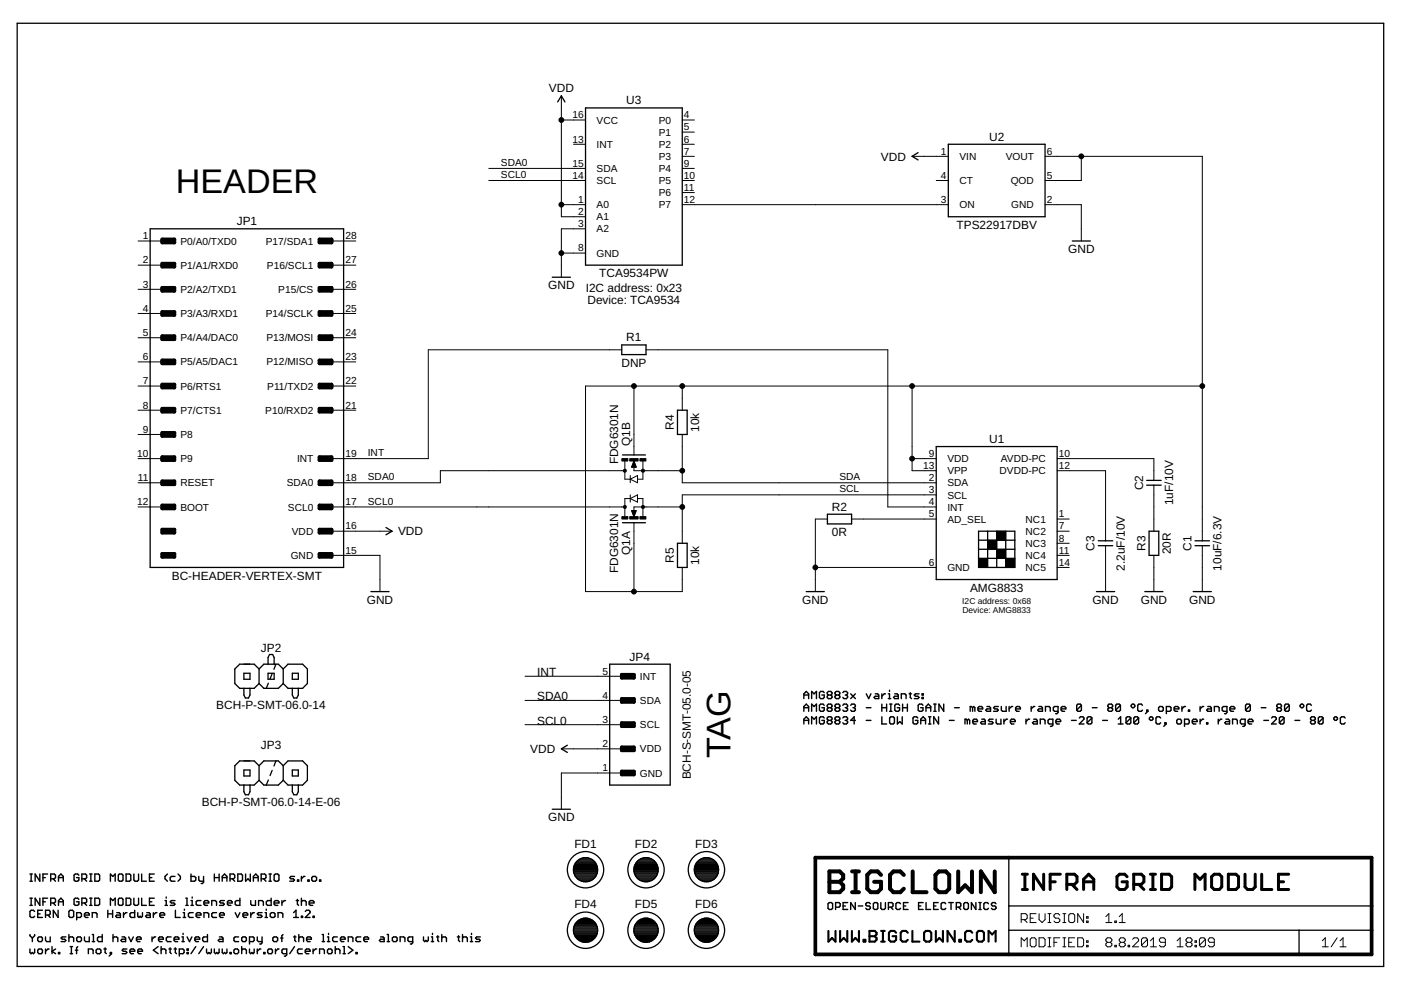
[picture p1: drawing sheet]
<svg xmlns="http://www.w3.org/2000/svg" width="297mm" height="210mm" viewBox="0 0 297 210" stroke-linecap="round" stroke-linejoin="round" font-family="sans-serif">
<g fill="none" stroke="#000" stroke-width=".21">
<path d="M103.6 38.3h20.5M103.6 35.7h20.5M119 20.3v25.7h5.1M119 25.4h5.1M121.6 30.6h2.5M144.7 25.4h2.5M144.7 33.1h2.5M144.7 38.3h2.5M144.7 35.7h2.5M144.7 28h2.5M144.7 30.6h2.5M193.4 33.1h7.7"/>
<path d="M198.5 38.3h2.6M221.6 33.1h33.3v81.6M229.3 33.1v5.2h-7.7M29.3 51.1h5.1M29.3 56.2h5.1M70.3 51.1h5.1M70.3 56.2h5.1M119 53.7h5.1M119 43.4h5.1M124.1 48.5h-5.1v10.3M144.7 43.4h56.4M144.7 40.8h2.5"/>
<path d="M221.6 43.4h7.7v7.7M29.3 61.3h5.1M29.3 66.5h5.1M29.3 71.6h5.1M29.3 76.7h5.1M70.3 61.3h5.1M70.3 66.5h5.1M70.3 71.6h5.1M70.3 76.7h5.1M131.8 74.2h-41v23h-20.5M137 74.2h51.2v33.3h10.3M29.3 97.2h5.1"/>
<path d="M29.3 81.9h5.1M29.3 87h5.1M29.3 92.1h5.1M70.3 81.9h5.1M70.3 87h5.1M132.5 99.8h-39.1v2.6h-23.1M132.5 97.8v3.8h1.1M134.4 97.7v2.1h10.3M134.4 81.9v14.6M134.4 97.7l.5 1.3h-1zM134.4 97.7l-.1 1.3M134.4 97.7l-.3 1.3"/>
<path d="M134.4 97.7l-.4 1.3M134.4 97.7l.1 1.3M134.4 97.7l.3 1.3M134.4 97.7l.4 1.3M136.3 97.7v3.9h-1.1M144.7 81.9v5.1M144.7 92.1v10.3h53.8M193.4 97.2h5.1M193.4 81.9v17.9h5.1M224.1 99.8h10.3v14.9M224.1 97.2h20.5v4.7M254.9 81.9h-130.8v43.5h20.6v-5.1"/>
<path d="M29.3 107.5h5.1M29.3 102.4h5.1M70.3 117.8h10.3v7.6M70.3 112.6h12.8M70.3 107.5h62.2M133.6 105.7h-1.1v3.8M133.6 105.7l1.6-.8v1.6zM133.6 101.6l1.6-.8v1.6zM133.6 100.8v1.6M133.6 104.9v1.6M133.9 108.3h1l-.5 1.2zM134 108.3l.4 1.2"/>
<path d="M134.1 108.3l.3 1.2M134.3 108.3l.1 1.2M134.4 110.8v14.6M134.5 108.3l-.1 1.2M134.7 108.3l-.3 1.2M134.8 108.3l-.4 1.2M135.2 105.7h1.1v3.8M144.7 107.5h-10.3v2M175.4 110h-2.5v15.4M180.6 110h17.9M198.5 104.9h-53.8v10.3M224.1 117.8h2.6"/>
<path d="M224.1 112.6h2.6M224.1 110h2.6M224.1 115.2h2.6M234.4 115.7v9.7M244.6 102.9v9.7M244.6 117.8v7.6M254.9 115.7v9.7M172.9 120.3h25.6M224.1 120.3h2.6M111.3 143.4h20.5M111.3 153.6h20.5M111.3 148.5h20.5"/>
<path d="M119 158.8h12.8M131.8 163.9h-12.8v7.7M216.5 195h1l.3-.3v-.7l-.3-.3h-1v1.9M217.1 195l.7 .6M218.4 194.7h.7M218.7 198.8h.7l.3 .4v1.2l-.3 .3h-.7l-.3-.3v-1.2zM219.7 193.7h-1.3v1.9h1.3M220.3 193.7v1.3l.6 .6 .7-.6v-1.3M220.3 198.8h1l.3 .4v1.2l-.3 .3h-1zM222.2 193.7h.6M222.2 195.6h.6M222.2 198.8h.6"/>
<path d="M222.5 193.7v1.9M222.5 198.8v1.9M223.5 199.8h.6M224.7 194l-.3-.3h-.6l-.3 .3v.4l.3 .3h.6l.3 .3v.3l-.3 .3h-.6l-.3-.3M224.7 198.8h-1.2v1.9M225.3 193.7h.7M225.3 195.6h.7M225.3 198.8h.7M225.7 193.7v1.9M225.7 198.8v1.9M226.6 199.8h.6M226.9 193.7h.6l.4 .3v1.3l-.4 .3h-.6l-.3-.3v-1.3z"/>
<path d="M227.9 198.8h-1.3v1.9h1.3M228.5 198.8h.9l.3 .4v1.2l-.3 .3h-.9zM229.7 193.7v1.9l-1.2-1.9v1.9M230.4 195.3h.3v.3h-.3zM230.4 194.4h.3v.3h-.3zM230.4 199.5h.3v.3h-.3zM234.5 195.6h1.2M234.5 194.4l.6-.7v1.9M234.8 199.8l-.3-.3v-.3l.3-.4h.6l.3 .4v.3l-.3 .3M234.8 199.8l-.3 .3v.3l.3 .3h.6l.3-.3v-.3l-.3-.3M234.8 199.8h.6M236.4 195.3h.3v.3h-.3z"/>
<path d="M237.3 195.6h1.3M237.3 194.4l.6-.7v1.9M237.6 199.8l-.3-.3v-.3l.3-.4h.7l.3 .4v.3l-.3 .3M237.6 199.8l-.3 .3v.3l.3 .3h.7l.3-.3v-.3l-.3-.3M237.6 199.8h.7M240.1 199.2l.4-.4h.6l.3 .4v.3l-1.3 1.2h1.3M243.3 199.2l-.3-.4h-.7l-.3 .4v1.2M243.3 199.2v1.2l-.3 .3h-.7l-.3-.3M243.3 199.2l-1.3 1.2M243.9 199.5l.6-.7v1.9M247.1 199.8h-1l-.3-.3v-.3l.3-.4h.7l.3 .4v1.2l-.3 .3h-.7l-.3-.3M249.6 199.5l.6-.7v1.9"/>
<path d="M251.8 199.8l-.3-.3v-.3l.3-.4h.6l.3 .4v.3l-.3 .3M251.8 199.8l-.3 .3v.3l.3 .3h.6l.3-.3v-.3l-.3-.3M251.8 199.8h.6M253.4 199.5h.3v.3h-.3zM255.6 199.2l-.4-.4h-.6l-.3 .4v1.2M255.6 199.2v1.2l-.4 .3h-.6l-.3-.3M255.6 199.2l-1.3 1.2M257.5 199.8h-1l-.3-.3v-.3l.3-.4h.6l.4 .4v1.2l-.4 .3h-.6l-.3-.3M280.4 199.5l.6-.7v1.9M283.5 198.8l-1.3 1.9M284.1 199.5l.7-.7v1.9M216.5 200.7v-1.9l.6 .7 .7-.7v1.9"/>
<path d="M222.2 200.7h.6M225.3 200.7h.7M230.4 200.4h.3v.3h-.3zM236.4 200.4h.3v.3h-.3zM239.2 200.4h.3v.3h-.3zM243.9 200.7h1.3M249.6 200.7h1.2M253.4 200.4h.3v.3h-.3zM280.4 200.7h1.2M284.1 200.7h1.3"/>
</g>
<g fill="#000" stroke="#000" stroke-width=".21">
<path d="M136.1 99.6h.5v.4h-.5z" fill-rule="evenodd"/>
<path d="M136.1 107.3h.5v.4h-.5z" fill-rule="evenodd"/>
<circle cx="119" cy="25.4" r=".51"/>
<circle cx="229.3" cy="33.1" r=".51"/>
<circle cx="119" cy="53.7" r=".51"/>
<circle cx="119" cy="43.4" r=".51"/>
<circle cx="132.5" cy="99.8" r=".33"/>
<circle cx="134.4" cy="81.9" r=".51"/>
<circle cx="144.7" cy="99.8" r=".51"/>
<circle cx="144.7" cy="81.9" r=".51"/>
<circle cx="193.4" cy="97.2" r=".51"/>
<circle cx="193.4" cy="81.9" r=".51"/>
<circle cx="254.9" cy="81.9" r=".51"/>
<circle cx="132.5" cy="107.5" r=".33"/>
<circle cx="144.7" cy="107.5" r=".51"/>
<circle cx="134.4" cy="125.4" r=".51"/>
<circle cx="172.9" cy="120.3" r=".51"/>
</g>
<g fill="none" stroke="#000" stroke-width=".28">
<path d="M3.6 4.9h289.8v200h-289.8zM118.2 21.6l.8-1.3 .8 1.3M124.1 22.9h20.6v33.3h-20.6zM194.6 32.4l-1.2 .7 1.2 .8M201.1 30.6h20.5v15.4h-20.5zM31.8 48.5h41.1v71.8h-41.1zM117.1 58.8h3.8M227.4 51.1h3.8M131.8 73.1h5.2v2.1h-5.2zM132 96.5h4.8M143.6 87h2.1v5.1h-2.1zM198.5 94.7h25.6v28.2h-25.6z"/>
<path d="M81.8 111.8l1.3 .8-1.3 .8M132 110.8h4.8M143.6 115.2h2.1v5.1h-2.1zM175.4 109h5.2v2.1h-5.2zM207.5 112.6h7.7v7.7h-7.7zM207.5 114.5h7.7M207.5 116.5h7.7M207.5 118.4h7.7M209.4 112.6v7.7M211.3 112.6v7.7M213.2 112.6v7.7M232.9 115.7h3"/>
<path d="M232.9 114.7h3M243.1 102.9h3.1M243.1 101.9h3.1M243.6 112.6h2.1v5.2h-2.1zM253.4 115.7h3M253.4 114.7h3M78.6 125.4h3.9M170.9 125.4h3.9M232.5 125.4h3.8M242.7 125.4h3.9M253 125.4h3.8M51.7 142.7h1.3v1.3h-1.3z"/>
<path d="M51.7 145.9v1.5l.3 .6h.7l.3-.6v-1.5M54.9 141.8l-1-1h-3.1l-1 1v3.1l1 1h3.1l1-1M54.9 141.8l1-1h3.1l1 1M54.9 144.9l1 1h3.1l1-1M54.9 141.8v3.1M56.8 140.8v-1.4l.3-.6h.7l.3 .6v1.4M56.8 142.7h1.3v1.3h-1.3zM56.9 144.9l-.4 1M57.7 142.8l-.4 1.1M58.5 140.8l-.4 1.1M60 141.8l1.1-1h3.1l1 1v3.1l-1 1h-3.1l-1.1-1M60 141.8v3.1"/>
<path d="M62 142.7h1.2v1.3h-1.2zM62 145.9v1.5l.3 .6h.6l.3-.6v-1.5M120.3 158l-1.3 .8 1.3 .7M129.3 140.8h12.8v25.7h-12.8zM51.7 163.3h1.3v1.2h-1.3zM51.7 166.5v1.4l.3 .6h.7l.3-.6v-1.4M54.9 162.3v3.1M54.9 162.3l-1-1h-3.1l-1 1v3.1l1 1.1h3.1l1-1.1M54.9 162.3l1-1h3.1l1 1M54.9 165.4l1 1.1h3.1l1-1.1M56.9 165.4l-.4 1.1M57.7 163.3l-.4 1.1"/>
<path d="M58.5 161.3l-.4 1.1M60 162.3v3.1M60 162.3l1.1-1h3.1l1 1v3.1l-1 1.1h-3.1l-1.1-1.1M62 166.5v1.4l.3 .6h.6l.3-.6v-1.4M62 163.3h1.2v1.2h-1.2zM117.1 171.6h3.8M121.6 197.2h5.1M121.6 184.4a2.55 2.55 0 0 0 3.3 2.5M121.6 184.4h5.1M121.6 197.4h5.1M121.6 197h5.1M121.6 184.6h5.1"/>
<path d="M121.6 184.1h5.1M121.6 197.6h5.1M121.6 196.7h5.1M121.6 184.8h5.1M121.6 183.9h5.1M121.7 197.9h4.9M121.7 185.1h4.9M121.7 196.5l-.1 1.1 .2 .7M121.7 196.5h4.9M121.7 183.7h4.9M121.7 198.1h4.9M121.8 185.3h4.8"/>
<path d="M121.8 183.5h4.7M121.8 196.3h4.7M121.8 198.3a2.56 2.56 0 0 0 2.3 1.5 2.56 2.56 0 0 0 2.4-1.5M121.8 198.3h4.7M121.8 185.5h4.6M121.9 196.1h4.5M121.9 183.3h4.5M121.9 198.5h4.4M122 185.7h4.3M122 195.8a2.58 2.58 0 0 1 4.3 0M122 195.8l-.3 .7M122 195.8h4.3"/>
<path d="M122 183a2.56 2.56 0 0 1 4.3 0M122 183l-.4 1.4M122 183h4.3M122.1 198.8h4.1M122.1 185.9h4.1M122.2 195.6h3.9M122.2 182.8h4M122.3 199h3.7M122.3 186.2h3.7M122.3 182.6h3.6M122.4 195.4h3.5M122.5 199.2h3.3"/>
<path d="M122.6 186.4h3.2M122.6 182.4h3.1M122.6 195.2h3.1M122.9 199.4h2.5M122.9 186.6h2.5M123 182.1h2.3M123 194.9h2.3M123.3 199.7h1.6M123.4 186.9h1.5M123.6 181.9h1.1M123.7 194.7h.9M126.3 195.8l.3 .7"/>
<path d="M126.3 183l.4 1.4M126.6 196.5l.1 1.1-.2 .7M126.7 184.4a2.51 2.51 0 0 1-1.8 2.5M134.4 197.4h5.1M134.4 197.2h5.1M134.4 197h5.1M134.4 184.6h5.1M134.4 184.4h5.1M134.4 184.1h5.1M134.4 184.4a2.53 2.53 0 0 0 3.3 2.5M134.4 197.6h5.1M134.4 184.8h5.1"/>
<path d="M134.5 196.7h5M134.5 183.9h5M134.5 197.9h4.9M134.5 196.5h4.9M134.5 196.5l-.1 1.1 .2 .7M134.5 185.1h4.9M134.5 183.7h4.9M134.6 198.1h4.8M134.6 185.3h4.8M134.6 196.3h4.7M134.6 183.5h4.7M134.6 198.3h4.7"/>
<path d="M134.6 198.3a2.56 2.56 0 0 0 2.4 1.5 2.56 2.56 0 0 0 2.3-1.5M134.6 185.5h4.7M134.7 196.1h4.5M134.7 183.3h4.6M134.8 198.5h4.4M134.8 185.7h4.3M134.8 183h4.3M134.8 183a2.56 2.56 0 0 1 4.3 0M134.8 195.8h4.3M134.8 195.8a2.58 2.58 0 0 1 4.3 0M134.8 195.8l-.3 .7M134.8 183l-.3 .7-.1 .7"/>
<path d="M134.9 198.8h4.1M134.9 185.9h4.1M135 182.8h4M135 195.6h4M135.1 199h3.7M135.1 186.2h3.7M135.2 182.6h3.6M135.2 195.4h3.5M135.3 199.2h3.3M135.4 186.4h3.2M135.4 182.4h3.1M135.4 195.2h3.1"/>
<path d="M135.7 199.4h2.6M135.7 186.6h2.5M135.8 182.1h2.3M135.8 194.9h2.3M136.2 199.7h1.6M136.2 186.9h1.5M136.4 181.9h1.1M136.5 194.7h1M139.1 195.8l.3 .7M139.1 183l.4 1.4M139.4 196.5l.1 1.1-.2 .7M139.5 184.4a2.51 2.51 0 0 1-1.8 2.5"/>
<path d="M147.2 197.2h5.1M147.2 184.4h5.1M147.2 184.4a2.51 2.51 0 0 0 1.9 2.5M147.2 197.4h5.1M147.2 197h5.1M147.2 184.6h5.1M147.2 184.1h5.1M147.3 197.6h5M147.3 184.8h5M147.3 196.7h5M147.3 183.9h5M147.3 197.9h5"/>
<path d="M147.3 185.1h5M147.3 196.5h5M147.3 196.5l-.1 1.1 .2 .7M147.3 183.7h5M147.4 198.1h4.8M147.4 185.3h4.8M147.4 196.3h4.8M147.4 183.5h4.8M147.4 198.3a2.57 2.57 0 0 0 2.4 1.5 2.57 2.57 0 0 0 2.3-1.5M147.5 198.3h4.6M147.5 185.5h4.6M147.5 183.3h4.6"/>
<path d="M147.5 196.1h4.6M147.6 198.5h4.4M147.6 185.7h4.4M147.6 195.8h4.3M147.6 183a2.57 2.57 0 0 1 2.9-1.1 2.57 2.57 0 0 1 1.9 2.5M147.6 195.8a2.58 2.58 0 0 1 4.3 0M147.6 195.8l-.3 .7M147.6 183h4.4M147.6 183l-.4 1.4M147.7 198.8h4.1M147.7 185.9h4.1M147.8 195.6h4"/>
<path d="M147.8 182.8h4M147.9 199h3.7M147.9 186.2h3.7M148 195.4h3.6M148 182.6h3.6M148.2 199.2h3.2M148.2 186.4h3.2M148.3 182.4h3M148.3 195.2h3M148.5 199.4h2.6M148.5 186.6h2.5M148.6 182.1h2.4"/>
<path d="M148.6 194.9h2.3M149 199.7h1.6M149 186.9h1.5M149.1 186.9h1.4M149.2 181.9h1.1M149.3 194.7h1M151.9 195.8l.4 .7M152.3 196.5l.1 .7-.3 1.1M152.4 184.4a2.59 2.59 0 0 1-1.9 2.5M213.9 181.8v20.6M213.9 192.1h76.9M213.9 197.2h76.9"/>
<path d="M275.4 197.2v5.2"/>
<circle cx="124.1" cy="197.2" r="3.9"/>
<circle cx="124.1" cy="184.4" r="3.9"/>
<circle cx="137" cy="184.4" r="3.9"/>
<circle cx="137" cy="197.2" r="3.9"/>
<circle cx="149.8" cy="184.4" r="3.9"/>
<circle cx="149.8" cy="197.2" r="3.9"/>
</g>
<g fill="none" stroke="#000" stroke-width=".78">
<path d="M34.4 55.9h2.6v.6h-2.6zM34.4 50.8h2.6v.6h-2.6zM67.7 55.9h2.6v.6h-2.6zM67.7 50.8h2.6v.6h-2.6zM34.4 61h2.6v.7h-2.6zM34.4 66.1h2.6v.7h-2.6zM34.4 71.3h2.6v.6h-2.6zM34.4 76.4h2.6v.6h-2.6zM67.7 61h2.6v.7h-2.6zM67.7 66.1h2.6v.7h-2.6zM67.7 71.3h2.6v.6h-2.6zM67.7 76.4h2.6v.6h-2.6z"/>
<path d="M34.4 81.5h2.6v.7h-2.6zM34.4 86.7h2.6v.6h-2.6zM34.4 91.8h2.6v.6h-2.6zM34.4 96.9h2.6v.7h-2.6zM67.7 81.5h2.6v.7h-2.6zM67.7 86.7h2.6v.6h-2.6zM67.7 96.9h2.6v.7h-2.6zM34.4 102h2.6v.7h-2.6zM34.4 107.2h2.6v.6h-2.6zM34.4 112.3h2.6v.6h-2.6zM34.4 117.4h2.6v.7h-2.6zM67.7 102h2.6v.7h-2.6z"/>
<path d="M67.7 107.2h2.6v.6h-2.6zM67.7 112.3h2.6v.6h-2.6zM67.7 117.4h2.6v.7h-2.6zM131.8 143.1h2.6v.6h-2.6zM131.8 148.2h2.6v.6h-2.6zM131.8 153.3h2.6v.7h-2.6zM131.8 158.5h2.6v.6h-2.6zM131.8 163.6h2.6v.6h-2.6zM172.9 181.8h117.9v20.6h-117.9z"/>
</g>
<path d="M175.9 184.8h2.1l.8 .7v.7l-.8 .8 .8 .7v.7l-.8 .8h-2.1zM175.9 187h2.1M180.7 184.8h1.4M180.7 189.2h1.4M181.4 184.8v4.4M186.8 185.5l-.7-.7h-1.5l-.7 .7v2.9l.7 .8h1.5l.7-.8v-1.4h-1.5M191.6 185.5l-.7-.7h-1.5l-.7 .7v2.9l.7 .8h1.5l.7-.8M193.5 184.8v4.4h2.9M198.3 185.5l.8-.7h1.4l.8 .7v2.9l-.8 .8h-1.4l-.8-.8zM203.2 184.8v4.4l1.4-1.5 1.5 1.5v-4.4M210.9 184.8v4.4l-2.9-4.4v4.4" fill="none" stroke="#000" stroke-width=".85"/>
<g fill="none" stroke="#000" stroke-width=".3">
<path d="M170.4 148.1v-1l.5-.5 .5 .5v1M170.4 150.8v-1l.5-.5 .5 .5v1M170.4 153.5v-1l.5-.5 .5 .5v1M170.4 147.4h1M170.4 150.1h1M170.4 152.7h1M172.1 148.1v-1.5l.5 .5 .5-.5v1.5M172.1 150.8v-1.5l.5 .5 .5-.5v1.5M172.1 153.5v-1.5l.5 .5 .5-.5v1.5M174.8 146.9l-.3-.3h-.5l-.3 .3v1l.3 .2h.5l.3-.2v-.5h-.6M174.8 149.5l-.3-.2h-.5l-.3 .2v1.1l.3 .2h.5l.3-.2v-.5h-.6M174.8 152.2l-.3-.2h-.5l-.3 .2v1l.3 .3h.5l.3-.3v-.5h-.6"/>
<path d="M175.6 147.4h.5M175.6 147.4l-.2-.3v-.2l.2-.3h.5l.3 .3v.2l-.3 .3M175.6 147.4l-.2 .2v.3l.2 .2h.5l.3-.2v-.3l-.3-.2M175.6 150.1l-.2-.3v-.3l.2-.2h.5l.3 .2v.3l-.3 .3M175.6 150.1l-.2 .2v.3l.2 .2h.5l.3-.2v-.3l-.3-.2M175.6 152.7l-.2-.2v-.3l.2-.2h.5l.3 .2v.3l-.3 .2M175.6 152.7l-.2 .3v.2l.2 .3h.5l.3-.3v-.2l-.3-.3M175.6 150.1h.5M175.6 152.7h.5M177.3 147.4h.5M177.3 147.4l-.3-.3v-.2l.3-.3h.5l.3 .3v.2l-.3 .3M177.3 147.4l-.3 .2v.3l.3 .2h.5l.3-.2v-.3l-.3-.2"/>
<path d="M177.3 150.1l-.3-.3v-.3l.3-.2h.5l.3 .2v.3l-.3 .3M177.3 150.1l-.3 .2v.3l.3 .2h.5l.3-.2v-.3l-.3-.2M177.3 152.7l-.3-.2v-.3l.3-.2h.5l.3 .2v.3l-.3 .2M177.3 152.7l-.3 .3v.2l.3 .3h.5l.3-.3v-.2l-.3-.3M177.3 150.1h.5M177.3 152.7h.5M178.7 146.9l.2-.3h.6l.2 .3v.2l-.2 .3M178.7 149.5l.2-.2h.6l.2 .2v.3l-.2 .3M178.7 152.2l.2-.2h.6l.2 .2v.3l-.2 .2M179.2 147.4h.3M179.2 150.1h.3M179.2 152.7h.3"/>
<path d="M179.5 147.4l.2 .2v.3l-.2 .2h-.6l-.2-.2M179.5 150.1l.2 .2v.3l-.2 .2h-.6l-.2-.2M179.5 152.7l.2 .3v.2l-.2 .3h-.6l-.2-.3M180.4 147.1l1 1M180.4 149.5l.2-.2h.5l.3 .2v.3l-.3 .3M180.8 150.1h.3M181.1 150.1l.3 .2v.3l-.3 .2h-.5l-.2-.2M181.4 147.1l-1 1M181.4 152.7h-1l.7-.7v1.5M183.7 147.1l.5 1 .5-1M183.7 150.1h1M183.7 152.7h1"/>
<path d="M185.6 147.1h.5l.2 .3v.7h-.7l-.3-.2 .3-.3h.7M187 147.1v1M187 149.3v1.5M187 152v1.5h1M187 150.1h1M187.7 147.1h-.2l-.5 .5M188 149.3v1.5M188.3 148.1h.5M188.3 147.1h.3v1M188.6 146.3v.3M188.6 152.2l.3-.2h.5l.2 .2v1l-.2 .3h-.5l-.3-.3zM188.6 149.3h.5"/>
<path d="M188.6 150.8h.5M188.9 149.3v1.5M189.7 147.1h.5l.3 .3v.7h-.8l-.3-.2 .3-.3h.8M190.3 152v1.5l.5-.5 .5 .5v-1.5M190.7 149.5l-.2-.2h-.5l-.3 .2v1.1l.3 .2h.5l.2-.2v-.5h-.5M191.1 148.1v-1h.8l.2 .3v.7M191.4 150.1h1M191.4 149.3v1.5M192.4 149.3v1.5M192.7 147.1h.6M193 146.9v1l.3 .2M194.6 152.2l-.3-.2h-.5l-.2 .2v1l.2 .3h.5l.3-.3v-.5h-.5"/>
<path d="M194.9 147.1h-.8l-.3 .3 .3 .2h.5l.3 .3-.3 .2h-.8M195.2 152.7h1M195.2 153.5v-1l.5-.5 .5 .5v1M195.5 147.1h.2v.3h-.2zM195.5 147.9h.2v.2h-.2zM195.7 149.5l-.3-.2h-.5l-.2 .2v1.1l.2 .2h.5l.3-.2v-.5h-.5M196.3 150.8v-1l.5-.5 .5 .5v1M196.3 150.1h1M196.9 152h.5M196.9 153.5h.5M197.1 152v1.5M198 149.3h.5"/>
<path d="M198 150.8h.5M198.2 149.3v1.5M199 152v1.5l-1-1.5v1.5M200.1 149.3v1.5l-1-1.5v1.5M201.3 152.7h1M202.4 150.1h1M205.1 152.7l-.2-.2h-.3v1M205.1 152.7v.8M205.1 152.7l.2-.2 .3 .2v.8M206.2 150.1l-.2-.3h-.3v1M206.2 150.1v.7M206.2 150.1l.2-.3 .3 .3v.7"/>
<path d="M206.2 153h1v-.3l-.2-.2h-.5l-.3 .2v.5l.3 .3h.5M207.3 150.3h1l-.2-.5h-.5l-.3 .3v.5l.3 .2h.5M208.2 152.5h.5l.2 .2v.8h-.7l-.3-.3 .3-.2h.7M209.3 149.8h.5l.2 .3v.7h-.7l-.3-.2 .3-.3h.7M210.6 152.5h-.8l-.3 .2 .3 .3h.5l.3 .2-.3 .3h-.8M211.2 152.5v.7l.3 .3h.7v-1M211.7 149.8h-.8l-.2 .3 .2 .2h.5l.3 .3-.3 .2h-.7M212.3 149.8v.8l.3 .2h.7v-1M212.9 152.5v1M213.6 152.5h-.2l-.5 .5M214 149.8v1M214.2 153h1v-.3l-.2-.2h-.5l-.3 .2v.5l.3 .3h.5"/>
<path d="M214.7 149.8h-.2l-.5 .5M215.3 150.3h1v-.2l-.2-.3h-.5l-.3 .3v.5l.3 .2h.5M217.5 152.5v1M218.3 152.5h-.3l-.5 .5M218.6 149.8v1M219.2 152.5h.5l.2 .2v.8h-.7l-.3-.3 .3-.2h.7M219.4 149.8h-.3l-.5 .5M220.3 149.8h.5l.2 .3v.7h-.7l-.3-.2 .3-.3h.7M220.6 153.5v-1h.7l.3 .2v.8M221.7 150.8v-1h.7l.3 .3v.7M223.2 153.5h-.7l-.3-.3v-.5l.3-.2h.7v1.3l-.2 .2h-.3M223.9 153h1v-.3l-.3-.2h-.5l-.2 .2v.5l.2 .3h.5"/>
<path d="M224.3 150.8h-.7l-.3-.2v-.5l.3-.3h.7v1.3l-.2 .2h-.3M225 150.3h1v-.2l-.3-.3h-.5l-.2 .3v.5l.2 .2h.5M227.2 152.7h1M228.8 152.2l.3-.2h.5l.2 .2v.3l-1 1h1M229.3 149.5l-.3-.2h-.5l-.2 .2v1.1M229.3 149.5v1.1l-.3 .2h-.5l-.2-.2M229.3 149.5l-1 1.1M231.5 152.2l-.3-.2h-.5l-.2 .2v1M231.5 152.2v1l-.3 .3h-.5l-.2-.3M231.5 152.2l-1 1M231.6 150.1h1M233.8 152.7h1"/>
<path d="M235.1 150.1h.5M235.1 150.1l-.2-.3v-.3l.2-.2h.5l.3 .2v.3l-.3 .3M235.1 150.1l-.2 .2v.3l.2 .2h.5l.3-.2v-.3l-.3-.2M237.1 153.5h1M237.1 152.5l.5-.5v1.5M237.6 149.5l-.3-.2h-.5l-.3 .2v1.1M237.6 149.5v1.1l-.3 .2h-.5l-.3-.2M237.6 149.5l-1.1 1.1M239.8 152.2l-.3-.2h-.5l-.3 .2v1M239.8 152.2v1l-.3 .3h-.5l-.3-.3M239.8 152.2l-1.1 1M239.8 149.5l.3-.2h.2l.3 .2v.3l-.3 .3h-.2l-.3-.3z"/>
<path d="M241.4 152.2l-.2-.2h-.6l-.2 .2v1M241.4 152.2v1l-.2 .3h-.6l-.2-.3M241.4 152.2l-1 1M242.2 149.5l-.2-.2h-.5l-.3 .2v1.1l.3 .2h.5l.2-.2M243.1 150.6h.3v.2h-.3zM243.4 150.8l-.5 .5M243.7 152.2l.2-.2h.3l.3 .2v.3l-.3 .2h-.3l-.2-.2zM245.9 149.8h.5l.2 .3v.5l-.2 .2h-.5l-.3-.2v-.5zM246.1 152.2l-.3-.2h-.5l-.2 .2v1l.2 .3h.5l.3-.3M247 153.2h.2v.3h-.2zM247.2 153.5l-.5 .5M247.3 150.8h.7l.3-.2v-.5l-.3-.3h-.7v1.5"/>
<path d="M248.9 150.3h1v-.2l-.2-.3h-.5l-.3 .3v.5l.3 .2h.5M249.5 152.7l.2-.2h.5l.3 .2v.5l-.3 .3h-.5l-.2-.3zM250.6 149.8v1M251.1 153.5h.8l.2-.3v-.5l-.2-.2h-.8v1.5M251.4 149.8h-.3l-.5 .5M252 150.6h.2v.2h-.2zM252.8 153h1v-.3l-.2-.2h-.6l-.2 .2v.5l.2 .3h.6M254.4 149.8v1M254.4 152.5v1M255.2 149.8h-.2l-.6 .5M255.2 152.5h-.2l-.6 .5M255.8 153.2h.3v.3h-.3z"/>
<path d="M256.1 149.8h.5l.2 .3v.7h-.7l-.3-.2 .3-.3h.7M257.5 150.8v-1h.7l.3 .3v.7M258.3 152.5v1M259.1 152.5h-.3l-.5 .5M259.9 152.5h.5l.3 .2v.8h-.8l-.2-.3 .2-.2h.8M260.1 150.8h-.7l-.3-.2v-.5l.3-.3h.7v1.3l-.2 .2h-.3M260.8 150.3h1v-.2l-.3-.3h-.5l-.2 .3v.5l.2 .2h.5M261.3 153.5v-1h.8l.2 .2v.8M264 153.5h-.8l-.2-.3v-.5l.2-.2h.8v1.3l-.3 .2h-.2M264.6 153h1v-.3l-.2-.2h-.5l-.3 .2v.5l.3 .3h.5M265.1 149.5l-.3-.2h-.5l-.2 .2v1.1M265.1 149.5v1.1l-.3 .2h-.5l-.2-.2"/>
<path d="M265.1 149.5l-1 1.1M267.4 150.1h1M267.9 152.7h1M269.6 152.2l.3-.2h.4l.3 .2v.3l-1 1h1M271 150.1h.4M271 150.1l-.3-.3v-.3l.3-.2h.4l.3 .2v.3l-.3 .3M271 150.1l-.3 .2v.3l.3 .2h.4l.3-.2v-.3l-.3-.2M272.2 152.2l-.2-.2h-.5l-.2 .2v1M272.2 152.2v1l-.2 .3h-.5l-.2-.3M272.2 152.2l-.9 1M273.3 149.5l-.2-.2h-.5l-.2 .2v1.1M273.3 149.5v1.1l-.2 .2h-.5l-.2-.2"/>
<path d="M273.3 149.5l-.9 1.1M274.6 152.7h1M275.7 149.5l.2-.2h.3l.2 .2v.3l-.2 .3h-.3l-.2-.3zM278 149.5l-.2-.2h-.5l-.3 .2v1.1l.3 .2h.5l.2-.2M278.1 152.7l-.2 .3v.2l.2 .3h.5l.3-.3v-.2l-.3-.3M278.1 152.7h.5M278.1 152.7l-.2-.2v-.3l.2-.2h.5l.3 .2v.3l-.3 .2M280.5 152.2l-.2-.2h-.5l-.3 .2v1M280.5 152.2v1l-.2 .3h-.5l-.3-.3M280.5 152.2l-1 1M283.1 152h.2l.3 .2v.3l-.3 .2h-.2l-.3-.2v-.3zM285.2 152.2l-.3-.2h-.5l-.2 .2v1l.2 .3h.5l.3-.3"/>
<path d="M6.3 186.8h.6M6.3 185.3h.6M6.3 192h.6M6.3 190.4h.6M6.3 198.1v.3l.6 .5M6.6 185.3v1.5M6.6 190.4v1.6M6.9 198.9v.7M7.3 193.3l-.2-.3h-.5l-.3 .3v1l.3 .2h.5l.2-.2M7.3 198.1v.3l-.4 .5M8 198.9l.3-.3h.5l.2 .3v.5l-.2 .2h-.5l-.3-.2zM8 193.8h.5"/>
<path d="M8.4 185.3v1.5l-.9-1.5v1.5M8.4 190.4v1.6l-.9-1.6v1.6M9 193h-1v1.5h1M9.1 186.1h.5M9.1 191.2h.5M9.7 194h.7l.2-.2v-.5l-.2-.3h-.7v1.5M9.7 198.6v.8l.2 .2h.7v-1M10.1 185.3h-1v1.5M10.1 190.4h-1v1.6M10.2 194l.4 .5M10.8 186.3h.7l.3-.2v-.5l-.3-.3h-.7v1.5M10.8 191.5h.7l.3-.3v-.5l-.3-.3h-.7v1.6"/>
<path d="M11.3 186.3l.5 .5M11.3 191.5l.5 .5M12.3 193v1.5l-1-1.5v1.5M12.4 186.1h1M12.4 186.8v-1l.5-.5 .5 .5v1M12.4 192v-1.1l.5-.5 .5 .5v1.1M12.4 191.2h1M14 198.6h-.8l-.2 .3 .2 .2h.5l.3 .3-.3 .2h-.7M14.6 198.1v1.5M14.6 198.9l.3-.3h.5l.2 .3v.7M14.9 193h.5l.2 .3v1l-.2 .2h-.5l-.3-.2v-1zM16.3 194.5h.7l.3-.2v-.5l-.3-.3h-.7v1.5"/>
<path d="M16.3 198.9l.2-.3h.5l.3 .3v.5l-.3 .2h-.5l-.2-.2zM16.7 185.6l-.2-.3h-.5l-.3 .3v1l.3 .2h.5l.2-.2v-.5h-.5M16.7 190.7l-.2-.3h-.5l-.3 .3v1l.3 .3h.5l.2-.3v-.5h-.5M17.4 186.3h.7l.3-.2v-.5l-.3-.3h-.7v1.5M17.4 191.5h.7l.3-.3v-.5l-.3-.3h-.7v1.6M17.9 186.3l.5 .5M17.9 191.5l.5 .5M17.9 194h1v-.2l-.2-.3h-.5l-.3 .3v.5l.3 .2h.5M17.9 198.6v.8l.3 .2h.7v-1M19 186.8h.5M19 185.3h.5M19 192h.5"/>
<path d="M19 190.4h.5M19.3 185.3v1.5M19.3 190.4v1.6M19.6 194.5v-1h.7l.3 .3v.7M19.6 199.6h.5M19.6 198.1h.2v1.5M20.1 185.3h.8l.2 .3v1l-.2 .2h-.8zM20.1 190.4h.8l.2 .3v1l-.2 .3h-.8zM21.7 198.1v1.5h-.8l-.2-.2v-.5l.2-.3h.8M22.9 193.8h1M22.9 193v1.5M23.4 186.8v-1.5l.5 .5 .5-.5v1.5"/>
<path d="M23.4 192v-1.6l.5 .5 .5-.5v1.6M23.9 193v1.5M24 198.9l.2-.3h.5l.3 .3v.7M24 198.1v1.5M24.8 193.5h.5l.2 .3v.7h-.7l-.3-.2 .3-.3h.7M25.3 185.3h.5l.3 .3v1l-.3 .2h-.5l-.2-.2v-1zM25.3 190.4h.5l.3 .3v1l-.3 .3h-.5l-.2-.3v-1zM25.9 198.6h.5l.2 .3v.7h-.7l-.3-.2 .3-.3h.7M26.2 193.5v1M26.7 185.3h.8l.2 .3v1l-.2 .2h-.8zM26.7 190.4h.8l.2 .3v1l-.2 .3h-.8zM26.9 193.5h-.2l-.5 .5"/>
<path d="M27.3 198.6l.5 1 .5-1M28.4 185.3v1.3l.2 .2h.5l.3-.2v-1.3M28.4 190.4v1.3l.2 .3h.5l.3-.3v-1.3M28.6 193v1.5h-.8l-.2-.2v-.5l.2-.3h.8M28.9 199.1h1v-.2l-.2-.3h-.5l-.3 .3v.5l.3 .2h.5M29.2 193.5v.8l.3 .2 .2-.2 .3 .2 .2-.2v-.8M30 185.3v1.5h1M30 190.4v1.6h1M31.1 193.5h.5l.3 .3v.7h-.8l-.2-.2 .2-.3h.8M31.7 186.1h.5M31.7 191.2h.5M32.2 198.6v1"/>
<path d="M32.5 193.5v1M32.7 185.3h-1v1.5h1M32.7 190.4h-1v1.6h1M33 198.6h-.3l-.5 .5M33.3 193.5h-.3l-.5 .5M33.6 199.1h1v-.2l-.2-.3h-.5l-.3 .3v.5l.3 .2h.5M33.9 194h1v-.2l-.3-.3h-.5l-.2 .3v.5l.2 .2h.5M35 192h.5M35 190.9h.2v1.1M35.2 190.2v.2M35.5 185.3l-.5 .5v.5l.5 .5M36.3 198.6h-.8l-.2 .3v.5l.2 .2h.8"/>
<path d="M36.9 199.1h1v-.2l-.2-.3h-.5l-.3 .3v.5l.3 .2h.5M37.1 185.8h-.8l-.2 .3v.5l.2 .2h.8M37.1 190.9h-.8l-.2 .3 .2 .3h.6l.2 .2-.2 .3h-.8M37.2 193v1.5h1M37.7 185.3l.5 .5v.5l-.5 .5M38.6 199.6h.5M38.6 198.6h.2v1M38.8 197.9v.2M38.8 194.5h.5M38.8 193.5h.3v1M39.1 192.8v.2M39.4 192h.5"/>
<path d="M39.4 190.4h.2v1.6M39.7 198.6l.5 1 .5-1M40.5 185.3v1.5h.8l.2-.2v-.5l-.2-.3h-.8M40.5 192h.5M40.5 190.9h.2v1.1M40.7 190.2v.2M41 193.5h-.8l-.3 .3v.5l.3 .2h.8M41.3 199.1h1v-.2l-.2-.3h-.5l-.3 .3v.5l.3 .2h.5M41.6 194h1v-.2l-.2-.3h-.6l-.2 .3v.5l.2 .2h.6M42.1 185.8v.8l.3 .2h.8M42.6 190.9h-.8l-.2 .3v.5l.2 .3h.8M43.2 185.8v1.3l-.3 .2h-.2"/>
<path d="M43.2 191.5h1.1v-.3l-.3-.3h-.5l-.3 .3v.5l.3 .3h.5M43.2 194.5v-1h.8l.3 .3v.7M44 198.1v1.5h-.8l-.2-.2v-.5l.2-.3h.8M44.9 192v-1.1h.8l.2 .3v.8M45.4 186.1h1.1M45.4 185.3v1.5M45.9 193.5h-.8l-.2 .3v.5l.2 .2h.8M46.5 185.3v1.5M46.5 198.6h.5l.3 .3v.7h-.8l-.2-.2 .2-.3h.8M46.5 194h1.1v-.2l-.3-.3h-.5l-.3 .3v.5l.3 .2h.5M47.1 186.1h1M47.1 186.8v-1l.5-.5 .5 .5v1"/>
<path d="M47.6 190.9h-.8l-.3 .3 .3 .3h.5l.3 .2-.3 .3h-.8M48.2 191.5h1v-.3l-.2-.3h-.5l-.3 .3v.5l.3 .3h.5M48.8 186.3h.7l.3-.2v-.5l-.3-.3h-.7v1.5M49.3 186.3l.5 .5M49.9 193.5l.5 1 .5-1M50.4 185.3h.8l.2 .3v1l-.2 .2h-.8zM50.6 198.6h-.8l-.2 .3v.5l.2 .2h.8M50.9 190.4v1.6h-.8l-.2-.3v-.5l.2-.3h.8M51.2 198.9l.3-.3h.5l.2 .3v.5l-.2 .2h-.5l-.3-.2zM51.5 194h1v-.2l-.2-.3h-.5l-.3 .3v.5l.3 .2h.5M52.1 185.3v1.5l.5-.5 .5 .5v-1.5M52.9 199.6h.8l.2-.2v-.5l-.2-.3h-.8v1.6"/>
<path d="M53.2 190.9v.8l.2 .3h.8v-1.1M53.2 193.5v1M53.7 186.1h1M53.7 186.8v-1l.5-.5 .5 .5v1M53.9 193.5h-.2l-.5 .5M54.5 198.6v.8l.3 .2h.8M54.8 192v-1.1h.8l.2 .3v.8M55.4 186.3h.7l.3-.2v-.5l-.3-.3h-.7v1.5M55.6 193.5h-.8l-.3 .3 .3 .2h.5l.3 .3-.3 .2h-.8M55.6 198.6v1.3l-.3 .3h-.2M55.9 186.3l.5 .5M56.2 193.5h.3v1"/>
<path d="M56.2 194.5h.5M56.5 192.8v.2M57 186.8h.5M57 185.3h.5M57.3 185.3v1.5M57.3 193.8l.3-.3h.5l.2 .3v.5l-.2 .2h-.5l-.3-.2zM57.5 190.4v1.6h-.8l-.2-.3v-.5l.2-.3h.8M57.8 198.9l.3-.3h.5l.3 .3v.5l-.3 .2h-.5l-.3-.2zM58.1 185.6l.3-.3h.5l.2 .3v1l-.2 .2h-.5l-.3-.2zM58.1 191.5h1v-.3l-.2-.3h-.5l-.3 .3v.5l.3 .3h.5M58.9 194.5v-1h.8l.3 .3v.7M59.5 198.9h.5"/>
<path d="M59.8 190.9v1.1M60 198.1l-.2 .3v1.2M60.5 190.9h-.2l-.5 .6M62.3 194.5h1M62.3 193.5l.5-.5v1.5M62.3 198.6h.5M62.4 185.8h-.7l-.3 .3 .3 .2h.5l.2 .3-.2 .2h-.8M62.5 198.4v1l.3 .2M62.8 190.9h.5M63.1 190.7v1l.2 .3M63.1 186.6h.2v.2h-.2zM63.4 198.1v1.5"/>
<path d="M63.4 198.9l.2-.3h.5l.3 .3v.7M63.9 185.8v1M63.9 190.4v1.6M63.9 194.3h.3v.2h-.3zM63.9 191.2l.3-.3h.5l.2 .3v.8M64.7 185.8h-.3l-.5 .5M64.7 193.3l.3-.3h.5l.2 .3v.2l-1 1h1M65 199.1h1v-.2l-.2-.3h-.5l-.3 .3v.5l.3 .2h.5M65.3 186.6h.2v.2h-.2zM65.6 191.5h1v-.3l-.3-.3h-.5l-.2 .3v.5l.2 .3h.5M66.1 186.1l.3-.3h.5l.2 .3v.5l-.2 .2h-.5l-.3-.2zM66.4 194.3h.2v.2h-.2z"/>
<path d="M67.8 186.6h.2v.2h-.2zM68.3 199.6h.5M68.3 198.1h.3v1.5M69.4 199.6h.5M69.4 198.6h.3v1M69.7 197.9v.2M71.5 198.6h-.7l-.3 .3v.5l.3 .2h.7M72.2 199.1h1v-.2l-.3-.3h-.5l-.2 .3v.5l.2 .2h.5M73.8 199.6v-1h.8l.2 .3v.7M76.5 198.6h-.8l-.2 .3v.5l.2 .2h.8M77.1 199.1h1v-.2l-.2-.3h-.5l-.3 .3v.5l.3 .2h.5M80.7 198.6h.5l.2 .3v.7h-.7l-.3-.2 .3-.3h.7"/>
<path d="M82.1 199.6h.5M82.1 198.1h.2v1.5M83.2 198.9l.2-.3h.5l.3 .3v.5l-.3 .2h-.5l-.2-.2zM84.8 199.6v-1h.8l.3 .3v.7M87.5 199.6h-.8l-.2-.2v-.5l.2-.3h.8v1.3l-.3 .3h-.2M89.8 198.6v.8l.2 .2 .3-.2 .3 .2 .2-.2v-.8M91.5 199.6h.4M91.5 198.6h.2v1M91.7 197.9v.2M92.6 198.6h.4M92.8 198.4v1l.2 .2M93.7 198.9l.2-.3h.5l.3 .3v.7"/>
<path d="M93.7 198.1v1.5M97 198.6h.5M97.2 198.4v1l.3 .2M98.1 198.9l.2-.3h.5l.3 .3v.7M98.1 198.1v1.5M99.7 199.6h.5M99.7 198.6h.3v1M100 197.9v.2M101.8 198.6h-.7l-.3 .3 .3 .2h.5l.2 .3-.2 .2h-.8M175.8 191.4h.5l.2 .2v1l-.2 .2h-.5l-.2-.2v-1zM177.2 192.3h.7l.2-.2v-.5l-.2-.2h-.7v1.4M178.8 192.1h.4"/>
<path d="M179.7 191.4h-.9v1.4h.9M181.3 191.4v1.4l-.9-1.4v1.4M182 192.1h.9M184.5 191.6l-.2-.2h-.5l-.2 .2v.3l.2 .2h.5l.2 .2v.3l-.2 .2h-.5l-.2-.2M185.4 191.4h.5l.2 .2v1l-.2 .2h-.5l-.2-.2v-1zM186.8 191.4v1.2l.2 .2h.5l.2-.2v-1.2M188.4 192.3h.7l.2-.2v-.5l-.2-.2h-.7v1.4M188.8 192.3l.5 .5M190.9 191.6l-.2-.2h-.5l-.3 .2v1l.3 .2h.5l.2-.2M191.6 192.1h.4M192.5 191.4h-.9v1.4h.9M194.8 192.1h.4"/>
<path d="M195.7 191.4h-.9v1.4h.9M196.3 191.4v1.4h1M198 192.1h.4M198.9 191.4h-.9v1.4h.9M200.5 191.6l-.2-.2h-.5l-.3 .2v1l.3 .2h.5l.2-.2M201.1 191.4h1M201.6 191.4v1.4M202.8 192.3h.7l.2-.2v-.5l-.2-.2h-.7v1.4M203.2 192.3l.5 .5M204.6 191.4h.5l.2 .2v1l-.2 .2h-.5l-.3-.2v-1zM206.9 191.4v1.4l-.9-1.4v1.4M207.5 191.4h.5"/>
<path d="M207.5 192.8h.5M207.8 191.4v1.4M209.6 191.6l-.3-.2h-.4l-.3 .2v1l.3 .2h.4l.3-.2M211.2 191.6l-.3-.2h-.5l-.2 .5 .2 .2h.5l.3 .2v.3l-.3 .2h-.5l-.2-.2M6.3 201.2v.8l.3 .2 .3-.2 .2 .2 .2-.2v-.8M8.3 201.2h.5l.2 .3v.5l-.2 .2h-.5l-.3-.2v-.5zM9.7 201.2v1M10.4 201.2h-.2l-.5 .5M11 200.7v1.5M11.8 201.2l-.8 .5 .8 .5M12.4 202h.3v.2h-.3zM14.9 202.2h.5"/>
<path d="M14.9 200.7h.5M15.1 200.7v1.5M16 201.5h.5M16.5 200.7l-.3 .3v1.2M18.7 202.2v-1h.8l.2 .3v.7M20.4 201.5l.2-.3h.5l.3 .3v.5l-.3 .2h-.5l-.2-.2zM22 201.2h.5M22.3 201v1l.2 .2M23.4 202h.2v.2h-.2zM23.6 202.2l-.5 .5M26.9 201.2h-.8l-.2 .3 .2 .2h.5l.3 .3-.3 .2h-.7M27.6 201.7h1v-.2l-.3-.3h-.5l-.2 .3v.5l.2 .2h.5"/>
<path d="M29.2 201.7h1v-.2l-.2-.3h-.5l-.3 .3v.5l.3 .2h.5M33.5 200.7l-1 .8 1 .7M34.2 201.5l.2-.3h.5l.3 .3v.7M34.2 200.7v1.5M35.8 201.2h.5M36.1 201v1l.2 .2M36.9 201.2h.5M37.2 201v1l.2 .2M38 202.2h.8l.2-.2v-.5l-.2-.3h-.8v1.5M39.7 201.2h.2v.3h-.2zM39.7 202h.2v.2h-.2zM41.5 200.7l-1 1.5"/>
<path d="M43.2 200.7l-1.1 1.5M43.8 201.2v.8l.2 .2 .3-.2 .3 .2 .2-.2v-.8M45.4 201.2v.8l.3 .2 .3-.2 .2 .2 .3-.2v-.8M47.1 201.2v.8l.2 .2 .3-.2 .3 .2 .2-.2v-.8M48.8 202h.2v.2h-.2zM49.6 201.5l.2-.3h.5l.3 .3v.5l-.3 .2h-.5l-.2-.2zM51.2 201.5l.3-.3h.5l.2 .3v.7M51.2 200.7v1.5M52.9 201.2v.8l.2 .2 .3-.2 .3 .2 .2-.2v-.8M54.5 201.2v1M55.3 201.2h-.2l-.6 .5M55.9 202h.3v.2h-.3z"/>
<path d="M56.7 201.5l.3-.3h.5l.3 .3v.5l-.3 .2h-.5l-.3-.2zM58.4 201.2v1M59.2 201.2h-.3l-.5 .5M60.8 202.2h-.8l-.2-.2v-.5l.2-.3h.8v1.3l-.3 .2h-.2M62.4 200.7l-1 1.5M64.1 201.2h-.8l-.2 .3v.5l.2 .2h.8M64.7 201.7h1v-.2l-.2-.3h-.5l-.3 .3v.5l.3 .2h.5M66.4 201.2v1M67.1 201.2h-.2l-.5 .5M67.8 202.2v-1h.7l.3 .3v.7M69.7 201.2h.5l.2 .3v.5l-.2 .2h-.5l-.3-.2v-.5zM71.1 201.5l.2-.3h.5l.3 .3v.7"/>
<path d="M71.1 200.7v1.5M72.7 202.2h.5M72.7 200.7h.3v1.5M73.8 200.7l1 .8-1 .7M75.5 202h.2v.2h-.2z"/>
</g>
<g fill="none" stroke="#000" stroke-width=".44">
<path d="M175.6 197.4v2.2l.8-.7 .7 .7v-2.2M178.1 197.4v2.2l.8-.7 .7 .7v-2.2M180.6 197.4v2.2l.8-.7 .7 .7v-2.2M183.1 199.3h.4v.3h-.4zM184.3 197.4h1.2l.3 .4v.3l-.3 .4 .3 .4v.4l-.3 .3h-1.2zM184.3 198.5h1.2M186.8 199.6h.8M186.8 197.4h.8M187.2 197.4v2.2M190 197.8l-.4-.4h-.8l-.3 .4v1.5l.3 .3h.8l.4-.3v-.8h-.8M192.5 197.8l-.4-.4h-.8l-.3 .4v1.5l.3 .3h.8l.4-.3M193.4 197.4v2.2h1.5"/>
<path d="M195.9 197.8l.4-.4h.8l.3 .4v1.5l-.3 .3h-.8l-.4-.3zM198.4 197.4v2.2l.8-.7 .7 .7v-2.2M202.4 197.4v2.2l-1.5-2.2v2.2M203.4 199.3h.4v.3h-.4zM206.1 197.8l-.3-.4h-.8l-.4 .4v1.5l.4 .3h.8l.3-.3M207.5 197.4h.7l.4 .4v1.5l-.4 .3h-.7l-.4-.3v-1.5zM209.6 199.6v-2.2l.8 .7 .7-.7v2.2"/>
</g>
<g fill="none" stroke="#000" stroke-width=".63">
<path d="M216.7 188.6h1.1M216.7 185.4h1.1M217.3 185.4v3.2M221.3 185.4v3.2l-2.2-3.2v3.2M222.7 187h1M224.8 185.4h-2.1v3.2M226.2 187.5h1.6l.5-.5v-1.1l-.5-.5h-1.6v3.2M227.3 187.5l1 1.1M229.7 187h2.2M229.7 188.6v-2.2l1.1-1 1.1 1v2.2M239 185.9l-.6-.5h-1l-.6 .5v2.1l.6 .6h1l.6-.6v-1h-1.1M240.4 187.5h1.6l.5-.5v-1.1l-.5-.5h-1.6v3.2"/>
<path d="M241.4 187.5l1.1 1.1M243.9 188.6h1.1M243.9 185.4h1.1M244.4 185.4v3.2M246.3 185.4h1.6l.5 .5v2.1l-.5 .6h-1.6zM253.3 188.6v-3.2l1.1 1 1.1-1v3.2M256.9 185.9l.5-.5h1.1l.5 .5v2.1l-.5 .6h-1.1l-.5-.6zM260.4 185.4h1.6l.6 .5v2.1l-.6 .6h-1.6zM264 185.4v2.6l.5 .6h1.1l.5-.6v-2.6M267.5 185.4v3.2h2.2M271.1 187h1M273.2 185.4h-2.1v3.2h2.1"/>
</g>
<path d="M131.8 97.2h1.3v.5h-1.3zM133.5 97.2h1.8v.5h-1.8zM135.7 97.2h1.2v.5h-1.2zM131.8 109.5h1.3v.5h-1.3zM133.5 109.5h1.8v.5h-1.8zM135.7 109.5h1.2v.5h-1.2zM207.5 118.4h1.9v1.9h-1.9zM209.4 114.6h1.9v1.9h-1.9zM211.3 116.5h1.9v1.9h-1.9zM211.3 112.6h1.9v1.9h-1.9zM213.3 118.4h1.9v1.9h-1.9z" fill="#000" stroke="#000" stroke-width=".21"/>
<g font-size="7.2">
<text x="37.3" y="40.8">HEADER</text>
<text x="154.9" y="160.8" transform="rotate(-90 154.9 160.8)">TAG</text>
</g>
<g font-size="2.5">
<text x="116.4" y="19.6">VDD</text>
<text x="132.8" y="22.1">U3</text>
<text x="209.7" y="29.8">U2</text>
<text x="186.8" y="34">VDD</text>
<text x="50.2" y="47.8">JP1</text>
<text x="202.8" y="48.5">TPS22917DBV</text>
<text x="226.5" y="53.7">GND</text>
<text x="127.1" y="58.8">TCA9534PW</text>
<text x="116.2" y="61.3">GND</text>
<text x="124.2" y="61.9">I2C address: 0x23</text>
<text x="124.6" y="64.5">Device: TCA9534</text>
<text x="131.8" y="77.8">DNP</text>
<text x="132.8" y="72.4">R1</text>
<text x="133.6" y="94.6" transform="rotate(-90 133.6 94.6)">Q1B</text>
<text x="142.9" y="91.2" transform="rotate(-90 142.9 91.2)">R4</text>
<text x="148.2" y="91.6" transform="rotate(-90 148.2 91.6)">10k</text>
<text x="209.7" y="93.9">U1</text>
<text x="131.1" y="98.5" transform="rotate(-90 131.1 98.5)">FDG6301N</text>
<text x="242.3" y="104" transform="rotate(-90 242.3 104)">C2</text>
<text x="248.8" y="107.1" transform="rotate(-90 248.8 107.1)">1uF/10V</text>
<text x="84.4" y="113.5">VDD</text>
<text x="176.4" y="108.3">R2</text>
<text x="176.4" y="113.6">0R</text>
<text x="133.6" y="117.7" transform="rotate(-90 133.6 117.7)">Q1A</text>
<text x="142.9" y="119.4" transform="rotate(-90 142.9 119.4)">R5</text>
<text x="148.2" y="119.8" transform="rotate(-90 148.2 119.8)">10k</text>
<text x="232.1" y="116.8" transform="rotate(-90 232.1 116.8)">C3</text>
<text x="242.9" y="116.8" transform="rotate(-90 242.9 116.8)">R3</text>
<text x="248.2" y="117.5" transform="rotate(-90 248.2 117.5)">20R</text>
<text x="252.6" y="116.8" transform="rotate(-90 252.6 116.8)">C1</text>
<text x="36.4" y="122.9">BC-HEADER-VERTEX-SMT</text>
<text x="131.1" y="121.6" transform="rotate(-90 131.1 121.6)">FDG6301N</text>
<text x="205.7" y="125.4">AMG8833</text>
<text x="238.5" y="121" transform="rotate(-90 238.5 121)">2.2uF/10V</text>
<text x="259" y="121" transform="rotate(-90 259 121)">10uF/6.3V</text>
<text x="77.8" y="128">GND</text>
<text x="170.1" y="128">GND</text>
<text x="231.6" y="128">GND</text>
<text x="241.9" y="128">GND</text>
<text x="252.1" y="128">GND</text>
<text x="55.3" y="138.3">JP2</text>
<text x="113.9" y="143.4">INT</text>
<text x="133.5" y="140.1">JP4</text>
<text x="113.9" y="148.5">SDA0</text>
<text x="45.9" y="150.3">BCH-P-SMT-06.0-14</text>
<text x="113.9" y="153.6">SCL0</text>
<text x="55.3" y="158.8">JP3</text>
<text x="112.4" y="159.7">VDD</text>
<text x="146.5" y="165.3" transform="rotate(-90 146.5 165.3)">BCH-S-SMT-05.0-05</text>
<text x="42.8" y="170.8">BCH-P-SMT-06.0-14-E-06</text>
<text x="116.2" y="174.2">GND</text>
<text x="121.8" y="179.8">FD1</text>
<text x="134.6" y="179.8">FD2</text>
<text x="147.4" y="179.8">FD3</text>
<text x="121.8" y="192.6">FD4</text>
<text x="134.6" y="192.6">FD5</text>
<text x="147.4" y="192.6">FD6</text>
</g>
<g font-size="2.2">
<text x="121.4" y="25.1">16</text>
<text x="126.5" y="26.2">VCC</text>
<text x="139.7" y="26.2">P0</text>
<text x="139.7" y="28.8">P1</text>
<text x="145" y="25.1">4</text>
<text x="145" y="27.7">5</text>
<text x="106.2" y="35.2">SDA0</text>
<text x="121.4" y="30.2">13</text>
<text x="121.4" y="35.3">15</text>
<text x="126.5" y="31.3">INT</text>
<text x="139.7" y="31.4">P2</text>
<text x="139.7" y="33.9">P3</text>
<text x="145" y="30.2">6</text>
<text x="145" y="32.8">7</text>
<text x="145" y="35.3">9</text>
<text x="199.5" y="32.8">1</text>
<text x="203.4" y="33.9">VIN</text>
<text x="213.2" y="33.9">VOUT</text>
<text x="221.9" y="32.8">6</text>
<text x="106.2" y="37.8">SCL0</text>
<text x="121.4" y="37.9">14</text>
<text x="126.5" y="39">SCL</text>
<text x="126.5" y="36.5">SDA</text>
<text x="139.7" y="36.5">P4</text>
<text x="139.7" y="39">P5</text>
<text x="139.7" y="41.6">P6</text>
<text x="145" y="37.9">10</text>
<text x="145" y="40.5">11</text>
<text x="199.5" y="37.9">4</text>
<text x="203.4" y="39">CT</text>
<text x="214.3" y="39">QOD</text>
<text x="221.9" y="37.9">5</text>
<text x="122.6" y="43">1</text>
<text x="122.6" y="45.6">2</text>
<text x="126.5" y="44.2">A0</text>
<text x="126.5" y="46.7">A1</text>
<text x="139.7" y="44.2">P7</text>
<text x="145" y="43">12</text>
<text x="199.5" y="43">3</text>
<text x="203.4" y="44.2">ON</text>
<text x="214.4" y="44.2">GND</text>
<text x="221.9" y="43">2</text>
<text x="30.3" y="50.7">1</text>
<text x="38.3" y="51.8">P0/A0/TXD0</text>
<text x="56.4" y="51.8">P17/SDA1</text>
<text x="73.2" y="50.7">28</text>
<text x="122.6" y="48.2">3</text>
<text x="122.6" y="53.3">8</text>
<text x="126.5" y="49.3">A2</text>
<text x="30.3" y="55.9">2</text>
<text x="38.3" y="57">P1/A1/RXD0</text>
<text x="56.6" y="57">P16/SCL1</text>
<text x="73.2" y="55.9">27</text>
<text x="126.5" y="54.4">GND</text>
<text x="30.3" y="61">3</text>
<text x="38.3" y="62.1">P2/A2/TXD1</text>
<text x="59" y="62.1">P15/CS</text>
<text x="73.2" y="61">26</text>
<text x="30.3" y="66.1">4</text>
<text x="30.3" y="71.2">5</text>
<text x="38.3" y="67.2">P3/A3/RXD1</text>
<text x="56.4" y="67.2">P14/SCLK</text>
<text x="73.2" y="66.1">25</text>
<text x="73.2" y="71.2">24</text>
<text x="30.3" y="76.4">6</text>
<text x="38.3" y="72.4">P4/A4/DAC0</text>
<text x="38.3" y="77.5">P5/A5/DAC1</text>
<text x="56.5" y="72.4">P13/MOSI</text>
<text x="56.5" y="77.5">P12/MISO</text>
<text x="73.2" y="76.4">23</text>
<text x="30.3" y="81.5">7</text>
<text x="38.3" y="82.6">P6/RTS1</text>
<text x="56.7" y="82.6">P11/TXD2</text>
<text x="73.2" y="81.5">22</text>
<text x="30.3" y="86.6">8</text>
<text x="38.3" y="87.7">P7/CTS1</text>
<text x="56.2" y="87.7">P10/RXD2</text>
<text x="73.2" y="86.6">21</text>
<text x="30.3" y="91.7">9</text>
<text x="38.3" y="92.9">P8</text>
<text x="29.1" y="96.9">10</text>
<text x="38.3" y="98">P9</text>
<text x="63" y="98">INT</text>
<text x="73.2" y="96.9">19</text>
<text x="78" y="96.7">INT</text>
<text x="78" y="101.9">SDA0</text>
<text x="178" y="101.9">SDA</text>
<text x="195.7" y="99.4">13</text>
<text x="196.9" y="96.9">9</text>
<text x="200.9" y="98">VDD</text>
<text x="200.9" y="100.6">VPP</text>
<text x="211.9" y="100.6">DVDD-PC</text>
<text x="212.2" y="98">AVDD-PC</text>
<text x="224.5" y="96.9">10</text>
<text x="224.5" y="99.4">12</text>
<text x="29.1" y="107.1">12</text>
<text x="29.2" y="102">11</text>
<text x="38.3" y="103.1">RESET</text>
<text x="60.8" y="103.1">SDA0</text>
<text x="73.2" y="102">18</text>
<text x="73.2" y="107.1">17</text>
<text x="78" y="107">SCL0</text>
<text x="178" y="104.4">SCL</text>
<text x="196.9" y="104.6">3</text>
<text x="196.9" y="102">2</text>
<text x="196.9" y="107.1">4</text>
<text x="200.9" y="105.7">SCL</text>
<text x="200.9" y="103.1">SDA</text>
<text x="38.3" y="108.3">BOOT</text>
<text x="61" y="108.3">SCL0</text>
<text x="61.9" y="113.4">VDD</text>
<text x="73.2" y="112.3">16</text>
<text x="196.9" y="109.7">5</text>
<text x="200.9" y="108.3">INT</text>
<text x="200.9" y="110.8">AD_SEL</text>
<text x="217.4" y="110.8">NC1</text>
<text x="217.4" y="113.4">NC2</text>
<text x="224.5" y="109.7">1</text>
<text x="224.5" y="112.3">7</text>
<text x="61.6" y="118.5">GND</text>
<text x="73.2" y="117.4">15</text>
<text x="196.9" y="120">6</text>
<text x="217.4" y="116">NC3</text>
<text x="217.4" y="118.5">NC4</text>
<text x="224.5" y="114.8">8</text>
<text x="224.5" y="117.4">11</text>
<text x="224.5" y="120">14</text>
<text x="200.9" y="121.1">GND</text>
<text x="217.4" y="121.1">NC5</text>
<text x="127.7" y="143">5</text>
<text x="127.7" y="148.2">4</text>
<text x="135.7" y="144.1">INT</text>
<text x="135.7" y="149.3">SDA</text>
<text x="127.7" y="153.3">3</text>
<text x="135.7" y="154.4">SCL</text>
<text x="127.7" y="158.4">2</text>
<text x="135.7" y="159.5">VDD</text>
<text x="127.7" y="163.5">1</text>
<text x="135.7" y="164.7">GND</text>
</g>
<g font-size="1.8">
<text x="204" y="128">I2C address: 0x68</text>
<text x="204.1" y="129.9">Device: AMG8833</text>
</g>
</svg>
